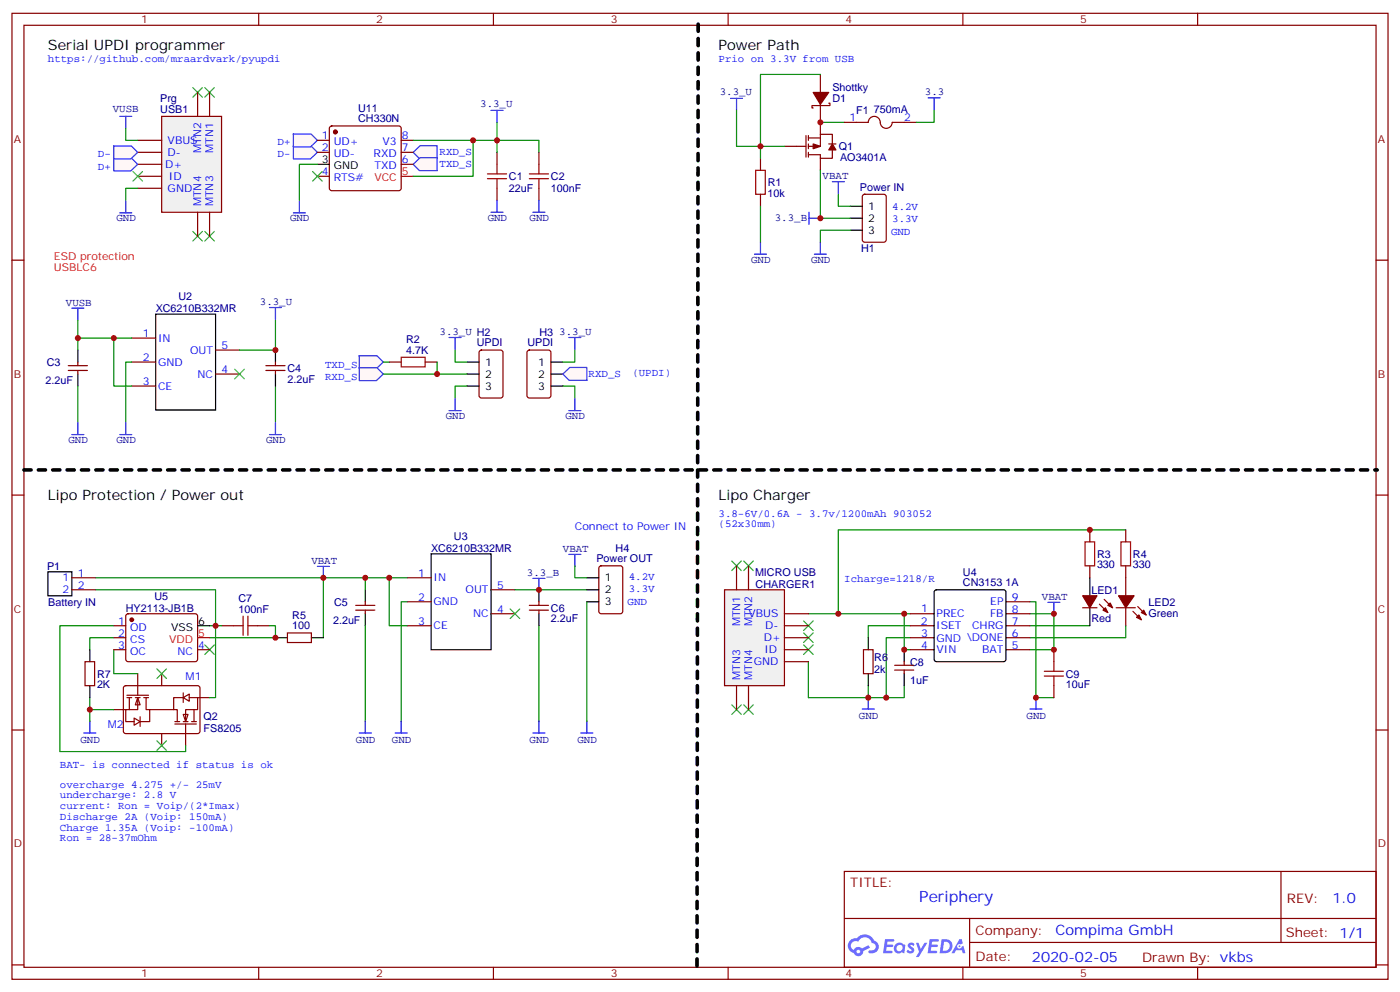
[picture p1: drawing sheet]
<svg xmlns="http://www.w3.org/2000/svg" width="412mm" height="292mm" viewBox="0 0 412 292" stroke-linecap="round" stroke-linejoin="round" font-family="sans-serif">
<g fill="none" stroke="#870000" stroke-width=".35">
<path d="M3.5 3.9h405.4v284.4h-405.4zM7.1 7.4h398.2v277.3h-398.2zM76.2 3.9v3.5M145.3 3.9v3.5M214.5 3.9v3.5M283.6 3.9v3.5M352.8 3.9v3.5M3.5 76.6h3.6M405.3 76.6h3.6M3.5 145.7h3.6M405.3 145.7h3.6M3.5 214.9h3.6"/>
<path d="M405.3 214.9h3.6M248.7 256.5h156.6v28.2h-156.6zM377.3 256.5v20.9M248.7 270.4h156.5M285.6 277.4h119.6M285.6 270.4v14.1M3.5 284h3.6M76.2 284.7v3.6M145.3 284.7v3.6M214.5 284.7v3.6M283.6 284.7v3.6M352.8 284.7v3.6"/>
<path d="M405.3 284h3.6"/>
</g>
<g fill="#5487ff">
<path d="M267.7 277.7a1.22 1.22 0 0 1 1.7 .2l-.4 .6a.47 .47 0 0 0-.3-.4 .47 .47 0 0 0-.5 .2l.1 .2a1.14 1.14 0 0 1 .8 1.8 1.14 1.14 0 0 1-1.9 0l-.2-.2 .5-.6 .7 .5a.29 .29 0 0 0 .3-.3 .29 .29 0 0 0-.2-.3 1.04 1.04 0 0 1-.6-1.7z"/>
<path d="M260.7 276.4h2.4l.3 .2-.2 .5-1.8 .1-.1 .8h1.5l.3 .4-.3 .4h-1.6l-.2 1.1h1.7l.2 .3-.2 .3-2.6 .1z"/>
<path d="M273.8 276.4h2.4l.3 .2-.1 .5-1.8 .1-.2 .8h1.6l.3 .4-.4 .4h-1.6l-.1 1.1h1.7l.2 .3-.2 .3-2.6 .1z"/>
<path d="M282.6 276.4h.7l.3 1.3-.6 .3a.69 .69 0 0 0-1 .3 .69 .69 0 0 0 .4 .9 .69 .69 0 0 0 .9-.6l.5-.2 .6 2.2h-.8l-.2-.9h-1.8l-.5 .9h-.8z"/>
<path d="M269.8 277.5h.8l.6 1.8 1.1-1.8h.9l-2.6 4.2h-.8l.9-1.5z"/>
<path d="M277.4 276.4l-.6 4.2h1.3a2.11 2.11 0 0 0 2.5-2.1 2.11 2.11 0 0 0-2.5-2.1zM278.1 277.2a1.39 1.39 0 0 1 1.7 1.4 1.39 1.39 0 0 1-1.8 1.3h-.3z"/>
<path d="M263.7 278.1a1.54 1.54 0 0 0-.1 2.1 1.54 1.54 0 0 0 2.2 .1l.6 .3 .3-2.3-.2-.3h-.4a1.49 1.49 0 0 0-2.4 .1zM264 279.1a.94 .94 0 0 1 1.8 0 .94 .94 0 0 1-1.8 0z"/>
<path d="M250.4 276.8a2.18 2.18 0 0 0 1.1 3.7 1.44 1.44 0 0 0 1.6 .9 1.44 1.44 0 0 0 1.2-1.4l2-1-.5-.8-1.9 1a1.47 1.47 0 0 0-2.4 .4 1.39 1.39 0 0 1-.7-1.9 1.39 1.39 0 0 1 2-.5 2.12 2.12 0 0 1 2.2-1.3 2.12 2.12 0 0 1 1.9 1.7 1.14 1.14 0 0 1 1.1 1.4 1.14 1.14 0 0 1-1.7 .7 .43 .43 0 0 0-.5 .4 .43 .43 0 0 0 .4 .5 1.98 1.98 0 0 0 2.5-1.2 1.98 1.98 0 0 0-1.2-2.6 3.1 3.1 0 0 0-5.3-.6l-.9 .1zM252.3 280.1a.55 .55 0 0 1 1.1 0 .55 .55 0 0 1-1.1 0z"/>
<circle cx="282.6" cy="278.5" r=".26"/>
</g>
<path d="M56.8 25.8l2.8 2.8M59.6 25.8l-2.8 2.8M60.3 25.8l2.8 2.8M63.1 25.8l-2.8 2.8M56.8 68.1l2.8 2.8M59.6 68.1l-2.8 2.8M60.3 68.1l2.8 2.8M63.1 68.1l-2.8 2.8" fill="none" stroke="#3c3" stroke-width=".35"/>
<path d="M88.2 59.1v3.6M86.4 62.7h3.6" fill="none" stroke="#00f" stroke-width=".35"/>
<g fill="#fff7f7" stroke="#420aff" stroke-width=".35">
<path d="M86.3 43h5.3l1.9 1.8-2 2h-5.1z"/>
<path d="M86.3 39.5h5.3l1.9 1.8-2 2h-5.1z"/>
<path d="M121.7 44.8l2-1.9h5.1l.1 3.8h-5.3z"/>
<path d="M121.7 48.4l2-2h5.1l.1 3.8h-5.3z"/>
</g>
<path d="M146.4 58.9v3.6M158.7 58.9v3.6M144.6 62.5h3.6M157 62.5h3.5M134.1 117.3v3.6M169.3 117.3v3.6M132.3 120.9h3.5M167.6 120.9h3.5" fill="none" stroke="#00f" stroke-width=".35"/>
<path d="M143.6 52.6h5.6M143.6 51.2h5.6M146.4 48.4v2.8M146.4 52.6v2.8M155.9 52.6h5.7M155.9 51.2h5.7M158.7 48.4v2.8M158.7 52.6v2.8" fill="none" stroke="#a10000" stroke-width=".35"/>
<path d="M146.4 44.8v3.6M146.4 55.4v3.5M158.7 44.8v3.6M158.7 55.4v3.5M141.3 103.3l.5-.3h5.7l.6 .5 .1 13-.5 .6-5.9 .1-.6-.5-.1-12.9zM155.5 103.3l.4-.3h5.7l.6 .5 .1 13-.5 .6-5.9 .1-.6-.5-.1-12.9z" fill="none" stroke="#870000" stroke-width=".35"/>
<path d="M137.6 113.6h3.5M137.6 106.6h3.5M137.6 110.1h3.5M162.3 113.6h3.5M162.3 106.6h3.5M162.3 110.1h3.5" fill="none" stroke="#000" stroke-width=".35"/>
<g fill="#fff7f7" stroke="#420aff" stroke-width=".35">
<path d="M165.8 110.1l2-1.9h5.1v3.8h-5.2z"/>
<path d="M105.7 104.7h5.3l1.9 1.9-2 1.9h-5.1z"/>
</g>
<path d="M118.2 105.2h7v2.8h-7z" fill="none" stroke="#a10000" stroke-width=".35"/>
<path d="M114.7 106.6h3.5M125.2 106.6h3.6" fill="none" stroke="#870000" stroke-width=".35"/>
<path d="M105.7 108.2h5.3l1.9 1.9-2 1.9h-5.1z" fill="#fff7f7" stroke="#420aff" stroke-width=".35"/>
<path d="M112.9 106.6h1.8M128.8 106.6v3.5h-15.9M134.1 103v3.6h3.5M169.3 103v3.6h-3.5" fill="none" stroke="#008700" stroke-width=".35"/>
<path d="M144.6 32.5h3.6M146.4 32.5v3.5M132.3 99.3h3.5M134.1 99.3v3.6M167.6 99.3h3.5M169.3 99.3v3.6" fill="none" stroke="#00f" stroke-width=".35"/>
<path d="M14.1 168.3h7.1v7.1h-7.1z" fill="none" stroke="#000" stroke-width=".35"/>
<path d="M21.2 170.1h7M21.2 173.6h7" fill="none" stroke="#870000" stroke-width=".35"/>
<g fill="#fff" stroke="#870000" stroke-width=".35">
<path d="M40.6 205.4l.7 2.1h-1.4z"/>
<path d="M39.5 211.3l1.8 1.1-1.8 1.1z"/>
</g>
<path d="M40.6 198.3v6.3M47.6 198.3v3.5M33.5 208.9h3.5M37.4 204.6h6.3M37.4 205.4h1.4M38.1 205.4v3.5M39.9 205.4h1.4M40.6 205.4v3.5h-3.6v3.5h2.5M41.3 211v2.8M42.3 205.4h1.4M43 205.4v3.5h1.1v3.5h-2.8" fill="none" stroke="#870000" stroke-width=".35"/>
<g fill="#fff" stroke="#870000" stroke-width=".35">
<path d="M54 210.3h1.4l-.7 2.1z"/>
<path d="M54 205.4l1.7-1.1v2.1z"/>
</g>
<g fill="none" stroke="#870000" stroke-width=".35">
<path d="M321 156v3.5M331.6 156v3.5M296.3 177.1h7.1M318.9 178.9h4.2M321 166.5v3.6M323.8 177.8l2.5 2.5M325.3 176.4l2.4 2.5M328.8 178.9h5.6M331.6 166.5v8.9M331.6 178.9v5.3M333.7 180l2.5 2.4M335.1 178.5l2.5 2.5"/>
<path d="M25 194.8h2.9v7h-2.9zM33.5 184.2h3.5M33.5 187.7h3.5M33.5 191.2h3.5M37.3 180.9l.4-.2h20.1l.4 .7-.1 12.9-.6 .5-20-.1-.5-.6v-12.7zM58.2 191.2h3.5M65.3 184.2h3.5M75.8 184.2h3.6M84.7 186.3h7v2.8h-7zM254.4 191.2h2.8v7.1h-2.8zM263.5 197.2h5.7M263.5 195.8h5.7"/>
<path d="M266.3 194.8v1M266.3 197.2v1.1M268.1 184.2h7.1M268.1 187.7h7.1M268.1 191.2h7.1M268.1 180.7h7.1M296.3 184.2h7.1M296.3 187.7h7.1M296.3 191.2h7.1M296.3 180.7h7.1M310.4 191.2v3.6M36.6 202l.4-.2 21.5 .1 .4 .6-.1 13-.6 .4h-21.4l-.5-.7v-12.7z"/>
<path d="M44.1 208.9h7.1M47.6 215.9v3.6M51.5 213.1h6.4M51.5 212.4h1.4M54 205.4h-2.8v3.5h1v3.5M54 203.9v2.9M54 212.4h1.4M54.7 213.1v6.4M55.7 205.4h2.5v3.5h-3.5v3.5M56.4 212.4h1.5M57.1 208.9v3.5M58.2 205.4h3.5"/>
<path d="M310.4 201.8v3.6"/>
</g>
<g fill="none" stroke="#3c3" stroke-width=".35">
<path d="M215.5 165.1l2.9 2.9M218.4 165.1l-2.9 2.9M219.1 165.1l2.8 2.9M221.9 165.1l-2.8 2.9M46.2 196.9l2.8 2.8M49 196.9l-2.8 2.8M60.3 189.8l2.8 2.9M63.1 189.8l-2.8 2.9M236.7 189.8l2.8 2.9M236.7 186.3l2.8 2.8M236.7 182.8l2.8 2.8M239.5 189.8l-2.8 2.9"/>
<path d="M239.5 186.3l-2.8 2.8M239.5 182.8l-2.8 2.8M46.2 218.1l2.8 2.8M49 218.1l-2.8 2.8M215.5 207.5l2.9 2.8M218.4 207.5l-2.9 2.8M219.1 207.5l2.8 2.8M221.9 207.5l-2.8 2.8"/>
</g>
<g fill="none" stroke="#008700" stroke-width=".35">
<path d="M331.6 156h-84.7v24.7M28.2 173.6h35.3v31.8h-1.8M28.2 170.1h67v17.6M303.4 177.1h1.8v28.3h5.2M33.5 184.2h-15.9v37h37.1v-1.7M33.5 191.2v7.1h7.1M33.5 187.7h-7v3.5M61.7 184.2h3.6M79.4 184.2h1.7v3.5h-19.4M238.1 180.7h30M266.3 180.7v10.5h1.8M268.1 187.7h-7v17.7h-23v-10.6"/>
<path d="M268.1 184.2h-12.3v3.5M303.4 180.7h7v10.5h-7M303.4 184.2h17.6M331.6 184.2v3.5h-28.2M26.5 205.4v7M26.5 208.9h7M255.8 201.8v3.6M266.3 201.8v3.6h-5.2"/>
</g>
<path d="M319.6 159.5h2.8v7h-2.8zM330.2 159.5h2.8v7h-2.8zM68.8 184.2h2.8M71.6 181.4v5.6M73 184.2h2.8M73 181.4v5.6M307.6 199h5.7M307.6 197.6h5.7M310.4 194.8v2.8M310.4 199v2.8" fill="none" stroke="#a10000" stroke-width=".35"/>
<path d="M93.5 166.7h3.5M95.2 166.7v3.6M308.7 177.3h3.5M310.4 177.3v3.5M24.7 215.8h3.5M26.5 212.2v3.6M254 208.7h3.5M255.8 205.2v3.5M303.4 208.7h3.5M305.2 205.2v3.5" fill="none" stroke="#00f" stroke-width=".35"/>
<g fill="#870000" stroke="#870000" stroke-width=".35">
<path d="M334.8 181.7l.7-.7 .7 1.4z"/>
<path d="M336.2 180.3l.7-.7 .7 1.4z"/>
<path d="M329.5 175.4h4.6l-2.5 3.5z"/>
<path d="M318.9 175.4h4.2l-2.1 3.5z"/>
<path d="M324.9 179.6l.7-.7 .7 1.4z"/>
<path d="M326.3 178.2l.7-.7 .7 1.4z"/>
<circle cx="38.8" cy="182.4" r=".53"/>
</g>
<path d="M58.2 187.7h3.5" fill="none" stroke="#f00" stroke-width=".35"/>
<path d="M275.4 173.8l.5-.2h19.7l.5 .2 .2 .5v19.8l-.2 .5-.5 .2h-19.7l-.5-.3-.2-.4v-19.8zM321 170.1v5.3M321 178.9v5.3M26.5 191.2v3.6M58.2 184.2h3.5M81.1 187.7h3.6M91.7 187.7h3.5M255.8 187.7v3.5M255.8 198.3v3.5M266.3 191.2v3.6M266.3 198.3v3.5M26.5 201.8v3.6" fill="none" stroke="#000" stroke-width=".35"/>
<path d="M213.4 173.6h17.7v28.2h-17.7z" fill="#f0f0f0" stroke="#870000" stroke-width=".35"/>
<g fill="none" stroke="#870000" stroke-width=".35">
<path d="M237.4 39.9v6.3M238.1 39.9v1.4M241.7 39.5h3.5v2.9M241.7 39.5v3.6h-3.6M241.7 21.9v5.3M241.7 30.7v8.8M244.1 30.4h.4v.7h-5.3v.7h.3M248.7 36h7.1a1.82 1.82 0 0 1 2-1.7 1.82 1.82 0 0 1 1.6 2.2 1.76 1.76 0 0 0 1.9 1.3 1.76 1.76 0 0 0 1.5-1.8h7.1M224 46.6v3.5M224 57.2v3.5M231.1 43.1h6.3M238.1 40.6h3.6"/>
<path d="M238.1 42.4v1.4M238.1 44.8v1.4M241.7 46.6v3.5M244.1 42.4h2.1M245.2 44.1v2.5h-3.5v-1.1h-3.6M38.8 99.5h7.1M20.1 109h5.7M20.1 107.6h5.7M22.9 106.6v1M22.9 109v1.1M38.8 106.6h7.1M38.8 113.6h7.1"/>
<path d="M63.5 110.1h7.1M63.5 103h7.1M78.3 109h5.7M78.3 107.6h5.7M81.1 106.6v1M81.1 109v1.1M217 166.5v7.1M220.5 166.5v7.1M231.1 194.8h7M231.1 180.7h7M231.1 184.2h7M231.1 187.7h7"/>
<path d="M231.1 191.2h7M217 201.8v7.1M220.5 201.8v7.1"/>
</g>
<path d="M241.7 21.9h-17.7v24.7M241.7 36h7M22.9 94.2v8.8M22.9 99.5h15.9M33.5 99.5v14.1h5.3M81.1 94.2v8.8h-10.5M22.9 113.6v10.6M38.8 106.6h-1.8v17.6M81.1 113.6v10.6" fill="none" stroke="#008700" stroke-width=".35"/>
<g fill="#870000" stroke="#870000" stroke-width=".35">
<path d="M239.5 27.2h4.6l-2.4 3.5z"/>
<path d="M239.5 42.4l2.2 .7-2.2 .7z"/>
<path d="M245.2 42.4l1 1.7h-2.1z"/>
</g>
<path d="M215.2 29h3.5M217 29v3.5M222.2 74.8h3.6M224 71.3v3.5M239.9 74.8h3.5M241.7 71.3v3.5M21.2 90.7h3.5M22.9 90.7v3.5M79.4 90.5h3.5M81.1 90.5v3.6" fill="none" stroke="#00f" stroke-width=".35"/>
<path d="M222.6 50.1h2.8v7.1h-2.8z" fill="none" stroke="#a10000" stroke-width=".35"/>
<path d="M45.9 92.5h17.6v28.2h-17.6zM22.9 103v3.6M22.9 110.1v3.5M81.1 103v3.6M81.1 110.1v3.5" fill="none" stroke="#000" stroke-width=".35"/>
<path d="M69.1 108.7l2.9 2.8M72 108.7l-2.9 2.8" fill="none" stroke="#3c3" stroke-width=".35"/>
<path d="M47.6 34.3h17.7v28.2h-17.7z" fill="#f0f0f0" stroke="#870000" stroke-width=".35"/>
<path d="M58.2 27.2v7.1M61.7 27.2v7.1M40.6 55.4h7M40.6 41.3h7M40.6 44.8h7M40.6 48.4h7M40.6 51.9h7M58.2 62.5v7M61.7 62.5v7" fill="none" stroke="#870000" stroke-width=".35"/>
<g fill="#fff7f7" stroke="#420aff" stroke-width=".35">
<path d="M33.4 46.5h5.3l1.9 1.9-2.1 1.9h-5z"/>
<path d="M33.4 43h5.3l1.9 1.8-2.1 2h-5z"/>
</g>
<path d="M39.2 50.5l2.8 2.8M42 50.5l-2.8 2.8M92.1 50.5l2.8 2.8M94.9 50.5l-2.8 2.8M150.3 179.2l2.8 2.9M153.1 179.2l-2.8 2.9" fill="none" stroke="#3c3" stroke-width=".35"/>
<g fill="none" stroke="#00f" stroke-width=".35">
<path d="M35.3 34.3h3.5M37 34.3v3.5M273.4 28.8h3.5M275.2 28.8v3.5M37 59.1v3.6M245.2 53.5h3.5M246.9 53.5v3.5M35.3 62.7h3.5M238.3 64.2h3.5M238.3 62.5v3.5M21.2 127.9h3.5M22.9 124.4v3.5"/>
<path d="M35.3 127.9h3.5M37 124.4v3.5M79.4 127.9h3.5M81.1 124.4v3.5M157 170.3h3.5M158.7 170.3v3.5M167.6 163.2h3.5M169.3 163.2v3.5M105.8 215.8h3.6M107.6 212.2v3.6M116.4 215.8h3.5M118.2 212.2v3.6"/>
<path d="M157 215.8h3.5M158.7 212.2v3.6M171.1 215.8h3.5M172.9 212.2v3.6"/>
</g>
<g fill="none" stroke="#008700" stroke-width=".35">
<path d="M37 37.8v3.5h3.6M146.4 36v8.8M217 32.5v10.6h14.1M275.2 32.5v3.5h-5.3M40.6 55.4h-3.6v3.5M93.5 48.4h-5.3v10.5M121.7 41.3h37v3.5M139.3 41.3v10.6h-17.6M241.7 50.1v14.1h8.8M246.9 57.2v3.5h3.6M224 60.7v10.6M250.5 67.8h-8.8v3.5"/>
<path d="M128.8 110.1h8.8M137.6 113.6h-3.5v3.6M165.8 113.6h3.5v3.6M95.2 170.1h24.7M107.6 170.1v3.5M114.7 170.1v14.1h5.2M119.9 177.1h-1.7v35.3M151.7 173.6h21.2M169.3 166.5v3.6h3.6M172.9 177.1v35.3M107.6 184.2v28.2M158.7 184.2v28.2"/>
</g>
<path d="M93.5 48.4h3.5M250.5 67.8h3.5M250.5 60.7h3.5M250.5 64.2h3.5M107.6 173.6v3.5M127 163h17.6v28.2h-17.6zM158.7 173.6v3.5M172.9 177.1h3.5M172.9 170.1h3.5M172.9 173.6h3.5M107.6 180.7v3.5M158.7 180.7v3.5" fill="none" stroke="#000" stroke-width=".35"/>
<g fill="none" stroke="#870000" stroke-width=".35">
<path d="M97.2 37.3l.5-.2h19.8l.5 .2 .2 .5v17.6l-.3 .5-.4 .2h-19.8l-.5-.2-.2-.5v-17.6zM93.5 41.3h3.5M93.5 44.8h3.5M93.5 51.9h3.5M118.2 41.3h3.5M118.2 44.8h3.5M118.2 48.4h3.5M254.2 57.4l.5-.2h5.6l.7 .4 .1 13-.5 .6-5.9 .1-.6-.5-.1-12.9zM104.8 179.6h5.6M104.8 178.2h5.6M107.6 177.1v1.1M107.6 179.6v1.1"/>
<path d="M119.9 170.1h7.1M119.9 177.1h7.1M144.6 173.6h7.1M155.9 179.6h5.7M155.9 178.2h5.7M158.7 177.1v1.1M158.7 179.6v1.1M176.6 166.8l.5-.3h5.6l.7 .5v13l-.4 .6-5.9 .1-.7-.5v-12.9zM119.9 184.2h7.1M144.6 180.7h7.1"/>
</g>
<path d="M205.7 7.1l-.4 277.3M7.1 138.3h398.6" fill="none" stroke="#000" stroke-width="1.1" stroke-dasharray="2.1 2.1"/>
<circle cx="98.8" cy="38.8" r=".53" fill="#870000" stroke="#870000" stroke-width=".35"/>
<path d="M118.2 51.9h3.5" fill="none" stroke="#f00" stroke-width=".35"/>
<g fill="#c00">
<circle cx="241.7" cy="64.2" r=".88"/>
<circle cx="139.3" cy="41.3" r=".88"/>
<circle cx="128.8" cy="110.1" r=".88"/>
<circle cx="107.6" cy="170.1" r=".88"/>
<circle cx="33.5" cy="99.5" r=".88"/>
<circle cx="81.1" cy="103" r=".88"/>
<circle cx="321" cy="156" r=".88"/>
<circle cx="305.2" cy="205.4" r=".88"/>
<circle cx="310.4" cy="191.2" r=".88"/>
<circle cx="266.3" cy="180.7" r=".88"/>
<circle cx="246.9" cy="180.7" r=".88"/>
<circle cx="266.3" cy="191.2" r=".88"/>
<circle cx="255.8" cy="205.4" r=".88"/>
<circle cx="261.1" cy="205.4" r=".88"/>
<circle cx="63.5" cy="184.2" r=".88"/>
<circle cx="26.5" cy="208.9" r=".88"/>
<circle cx="95.3" cy="170.1" r=".88"/>
<circle cx="81.1" cy="187.7" r=".88"/>
<circle cx="241.7" cy="36" r=".88"/>
<circle cx="22.9" cy="99.5" r=".88"/>
<circle cx="310.4" cy="180.7" r=".88"/>
<circle cx="114.7" cy="170.1" r=".88"/>
<circle cx="158.8" cy="173.6" r=".88"/>
<circle cx="224" cy="43.1" r=".88"/>
<circle cx="146.4" cy="41.3" r=".88"/>
</g>
<text font-size="4.6" fill="#00f" x="270.8" y="265.5">Periphery</text>
<g font-size="4.2">
<text x="14.1" y="14.9">Serial UPDI programmer</text>
<text x="211.7" y="14.9">Power Path</text>
<text x="14.1" y="147.1">Lipo Protection / Power out</text>
<text x="211.7" y="147.1">Lipo Charger</text>
</g>
<g font-size="4.2" fill="#00f">
<text x="392.5" y="265.8">1.0</text>
<text x="310.9" y="275.3">Compima GmbH</text>
<text x="304" y="283.1">2020-02-05</text>
</g>
<g font-size="3.9" fill="#800">
<text x="250.5" y="261.1">TITLE:</text>
<text x="379.1" y="265.8">REV:</text>
<text x="287.4" y="275.3">Company:</text>
<text x="378.7" y="275.9">Sheet: 1/1</text>
<text x="287.4" y="283">Date:</text>
<text x="336.4" y="283.1">Drawn By: vkbs</text>
</g>
<g font-size="3.2" fill="#800">
<text x="41.6" y="6.9">1</text>
<text x="110.8" y="6.9">2</text>
<text x="179.9" y="6.9">3</text>
<text x="249.1" y="6.9">4</text>
<text x="318.2" y="6.9">5</text>
<text x="4.1" y="42">A</text>
<text x="405.9" y="42">A</text>
<text x="4.1" y="111.2">B</text>
<text x="405.9" y="111.2">B</text>
<text x="4.1" y="180.3">C</text>
<text x="405.9" y="180.3">C</text>
<text x="4.1" y="249.4">D</text>
<text x="405.9" y="249.4">D</text>
<text x="41.6" y="287.7">1</text>
<text x="110.8" y="287.7">2</text>
<text x="179.9" y="287.7">3</text>
<text x="249.1" y="287.7">4</text>
<text x="318.2" y="287.7">5</text>
</g>
<g font-size="3.2" fill="#00f">
<text x="14.1" y="18.4">https://github.com/mraardvark/pyupdi</text>
<text x="211.7" y="18.4">Prio on 3.3V from USB</text>
<text x="250.2" y="35.7">1</text>
<text x="266.3" y="35.7">2</text>
<text x="94.8" y="41">1</text>
<text x="118.4" y="41">8</text>
<text x="28.9" y="46.1">D-</text>
<text x="49.4" y="42.4">VBUS</text>
<text x="49.4" y="45.9">D-</text>
<text x="59.3" y="45" transform="rotate(-90 59.3 45)">MTN2</text>
<text x="62.8" y="45" transform="rotate(-90 62.8 45)">MTN1</text>
<text x="81.8" y="46.1">D-</text>
<text x="81.8" y="42.5">D+</text>
<text x="94.8" y="44.5">2</text>
<text x="98.3" y="42.7">UD+</text>
<text x="98.3" y="46.2">UD-</text>
<text x="110" y="46.2">RXD</text>
<text x="112.7" y="42.7">V3</text>
<text x="118.4" y="44.5">7</text>
<text x="129.5" y="45.7">RXD_S</text>
<text x="28.9" y="50">D+</text>
<text x="48.7" y="49.4">D+</text>
<text x="49.7" y="53">ID</text>
<text x="94.8" y="51.5">4</text>
<text x="98.3" y="53.3">RTS#</text>
<text x="110.3" y="49.8">TXD</text>
<text x="118.4" y="48">6</text>
<text x="129.5" y="49.2">TXD_S</text>
<text x="49.4" y="56.5">GND</text>
<text x="59.3" y="60.7" transform="rotate(-90 59.3 60.7)">MTN4</text>
<text x="62.8" y="60.7" transform="rotate(-90 62.8 60.7)">MTN3</text>
<text x="262.8" y="65.3">3.3V</text>
<text x="262.8" y="61.8">4.2V</text>
<text x="262.5" y="69.2">GND</text>
<text x="42.1" y="99.2">1</text>
<text x="46.6" y="100.6">IN</text>
<text x="42.1" y="106.2">2</text>
<text x="46.6" y="107.6">GND</text>
<text x="56" y="104.1">OUT</text>
<text x="65.3" y="102.7">5</text>
<text x="42.1" y="113.3">3</text>
<text x="58.2" y="111.2">NC</text>
<text x="65.3" y="109.7">4</text>
<text x="95.8" y="108.3">TXD_S</text>
<text x="95.8" y="111.9">RXD_S</text>
<text x="173.4" y="111">RXD_S</text>
<text x="186.3" y="110.8">(UPDI)</text>
<text x="46.6" y="114.7">CE</text>
<text x="169.3" y="156">Connect to Power IN</text>
<text x="211.7" y="152">3.8-6V/0.6A - 3.7v/1200mAh 903052</text>
<text x="211.7" y="155.2">(52x30mm)</text>
<text x="18.4" y="171.1">1</text>
<text x="22.9" y="169.7">1</text>
<text x="22.9" y="173.2">2</text>
<text x="123.2" y="169.7">1</text>
<text x="127.7" y="171.1">IN</text>
<text x="146.4" y="173.2">5</text>
<text x="185.2" y="170.8">4.2V</text>
<text x="248.7" y="171.4">Icharge=1218/R</text>
<text x="18.4" y="174.7">2</text>
<text x="123.2" y="176.8">2</text>
<text x="127.7" y="178.2">GND</text>
<text x="137.2" y="174.7">OUT</text>
<text x="184.9" y="178.2">GND</text>
<text x="185.2" y="174.3">3.3V</text>
<text x="291.7" y="178.2">EP</text>
<text x="298.1" y="176.8">9</text>
<text x="34.8" y="183.8">1</text>
<text x="38.3" y="185.6">OD</text>
<text x="123.2" y="183.8">3</text>
<text x="127.7" y="185.2">CE</text>
<text x="139.3" y="181.7">NC</text>
<text x="146.4" y="180.3">4</text>
<text x="218" y="184.4" transform="rotate(-90 218 184.4)">MTN1</text>
<text x="220.5" y="181.7">VBUS</text>
<text x="221.5" y="184.4" transform="rotate(-90 221.5 184.4)">MTN2</text>
<text x="225.4" y="185.2">D-</text>
<text x="271.3" y="183.8">2</text>
<text x="271.4" y="180.1">1</text>
<text x="275.8" y="185.2">ISET</text>
<text x="275.9" y="181.5">PREC</text>
<text x="286.4" y="185.2">CHRG</text>
<text x="291.6" y="181.7">FB</text>
<text x="298.1" y="183.8">7</text>
<text x="298.1" y="180.3">8</text>
<text x="34.8" y="187.4">2</text>
<text x="34.8" y="190.9">3</text>
<text x="38.3" y="189.1">CS</text>
<text x="58.4" y="190.9">4</text>
<text x="225" y="188.8">D+</text>
<text x="271.4" y="187.4">3</text>
<text x="271.4" y="190.9">4</text>
<text x="275.9" y="188.9">GND \DONE</text>
<text x="298.1" y="190.9">5</text>
<text x="298.1" y="187.4">6</text>
<text x="38.3" y="192.7">OC</text>
<text x="52.3" y="192.7">NC</text>
<text x="222" y="195.8">GND</text>
<text x="225.2" y="192.3">ID</text>
<text x="275.9" y="192.3">VIN</text>
<text x="289.3" y="192.3">BAT</text>
<text x="54.7" y="200.1">M1</text>
<text x="218" y="200.1" transform="rotate(-90 218 200.1)">MTN3</text>
<text x="221.5" y="200.1" transform="rotate(-90 221.5 200.1)">MTN4</text>
<text x="31.7" y="214.2">M2</text>
<text x="17.6" y="225.9">BAT- is connected if status is ok</text>
<text x="17.6" y="231.8">overcharge 4.275 +/- 25mV</text>
<text x="17.6" y="235">undercharge: 2.8 V</text>
<text x="17.6" y="238.2">current: Ron = Voip/(2*Imax)</text>
<text x="17.6" y="241.3">Discharge 2A (Voip: 150mA)</text>
<text x="17.6" y="244.5">Charge 1.35A (Voip: -100mA)</text>
<text x="17.6" y="247.7">Ron = 28-37mOhm</text>
</g>
<g font-size="3.2" fill="#000080">
<text x="212" y="28.1">3.3_U</text>
<text x="245.2" y="26.7">Shottky</text>
<text x="272.5" y="27.9">3.3</text>
<text x="33.2" y="32.8">VUSB</text>
<text x="47.2" y="30.1">Prg</text>
<text x="47.2" y="33.3">USB1</text>
<text x="105.5" y="32.8">U11</text>
<text x="141.5" y="31.6">3.3_U</text>
<text x="245.2" y="30.1">D1</text>
<text x="252.2" y="33.7">F1</text>
<text x="257.4" y="33.2">750mA</text>
<text x="105.5" y="36">CH330N</text>
<text x="247.1" y="44.3">Q1</text>
<text x="247.5" y="47.4">AO3401A</text>
<text x="149.9" y="53.1">C1</text>
<text x="162.3" y="53.1">C2</text>
<text x="242.3" y="52.6">VBAT</text>
<text x="149.9" y="56.4">22uF</text>
<text x="162.3" y="56.4">100nF</text>
<text x="226.1" y="58">10k</text>
<text x="226.1" y="54.8">R1</text>
<text x="253.3" y="56.1">Power IN</text>
<text x="34.3" y="65.1">GND</text>
<text x="85.4" y="65.1">GND</text>
<text x="143.7" y="65.1">GND</text>
<text x="156" y="65.1">GND</text>
<text x="228.2" y="65.1">3.3_B</text>
<text x="221.3" y="77.5">GND</text>
<text x="238.9" y="77.5">GND</text>
<text x="253.7" y="74.2">H1</text>
<text x="52.6" y="88.3">U2</text>
<text x="76.6" y="89.8">3.3_U</text>
<text x="19.4" y="90">VUSB</text>
<text x="45.9" y="91.8">XC6210B332MR</text>
<text x="119.6" y="100.9">R2</text>
<text x="129.5" y="98.6">3.3_U H2</text>
<text x="140.4" y="102">UPDI</text>
<text x="155.4" y="102">UPDI</text>
<text x="158.9" y="98.8">H3</text>
<text x="164.8" y="98.6">3.3_U</text>
<text x="13.8" y="107.7">C3</text>
<text x="119.6" y="104.1">4.7K</text>
<text x="13.4" y="113">2.2uF</text>
<text x="84.7" y="112.7">2.2uF</text>
<text x="84.7" y="109.5">C4</text>
<text x="131.3" y="123.3">GND</text>
<text x="166.6" y="123.3">GND</text>
<text x="20.2" y="130.4">GND</text>
<text x="34.3" y="130.4">GND</text>
<text x="78.4" y="130.4">GND</text>
<text x="133.7" y="158.9">U3</text>
<text x="13.9" y="167.7">P1</text>
<text x="91.7" y="166">VBAT</text>
<text x="127" y="162.4">XC6210B332MR</text>
<text x="165.8" y="162.5">VBAT</text>
<text x="175.7" y="165.5">Power OUT</text>
<text x="181.3" y="162.4">H4</text>
<text x="323.1" y="167.3">330</text>
<text x="323.1" y="164.2">R3</text>
<text x="333.7" y="167.3">330</text>
<text x="333.7" y="164.2">R4</text>
<text x="155.2" y="169.5">3.3_B</text>
<text x="222.4" y="169.5">MICRO USB</text>
<text x="222.6" y="173">CHARGER1</text>
<text x="283.7" y="172.5">CN3153 1A</text>
<text x="283.7" y="169.5">U4</text>
<text x="14.2" y="178.3">Battery IN</text>
<text x="45.5" y="176.5">U5</text>
<text x="70.2" y="177.2">C7</text>
<text x="98.4" y="178.3">C5</text>
<text x="306.9" y="176.6">VBAT</text>
<text x="321.5" y="174.7">LED1</text>
<text x="338.3" y="178.3">LED2</text>
<text x="37" y="180.1">HY2113-JB1B</text>
<text x="70.2" y="180.3">100nF</text>
<text x="86.1" y="185.2">100</text>
<text x="86.1" y="182.2">R5</text>
<text x="98.1" y="183.6">2.2uF</text>
<text x="162.3" y="183.2">2.2uF</text>
<text x="162.3" y="180">C6</text>
<text x="321.5" y="183.2">Red</text>
<text x="338.3" y="181.5">Green</text>
<text x="257.5" y="194.5">R6</text>
<text x="268.1" y="196.1">C8</text>
<text x="28.6" y="202.6">2K</text>
<text x="28.6" y="199.4">R7</text>
<text x="257.5" y="198">2k</text>
<text x="268.1" y="201.4">1uF</text>
<text x="314" y="202.5">10uF</text>
<text x="314" y="199.5">C9</text>
<text x="60" y="215.3">FS8205</text>
<text x="60" y="211.8">Q2</text>
<text x="253" y="211.5">GND</text>
<text x="302.4" y="211.5">GND</text>
<text x="23.7" y="218.6">GND</text>
<text x="104.8" y="218.6">GND</text>
<text x="115.4" y="218.6">GND</text>
<text x="156" y="218.6">GND</text>
<text x="170.1" y="218.6">GND</text>
</g>
<g font-size="3.2">
<text x="94.8" y="48">3</text>
<text x="98.3" y="49.8">GND</text>
<text x="255.8" y="61.8">1</text>
<text x="255.8" y="65.3">2</text>
<text x="255.8" y="68.8">3</text>
<text x="142.9" y="107.6">1</text>
<text x="158.5" y="107.6">1</text>
<text x="142.9" y="111.2">2</text>
<text x="158.5" y="111.2">2</text>
<text x="142.9" y="114.7">3</text>
<text x="158.5" y="114.7">3</text>
<text x="178.2" y="171.1">1</text>
<text x="178.2" y="178.2">3</text>
<text x="178.2" y="174.7">2</text>
<text x="50.4" y="185.6">VSS</text>
<text x="58.4" y="183.8">6</text>
</g>
<g font-size="3.2" fill="#f00">
<text x="110.3" y="53.3">VCC</text>
<text x="118.4" y="51.5">5</text>
<text x="15.9" y="76.6">ESD protection</text>
<text x="15.9" y="79.8">USBLC6</text>
<text x="49.8" y="189.1">VDD</text>
<text x="58.4" y="187.4">5</text>
</g>
</svg>
